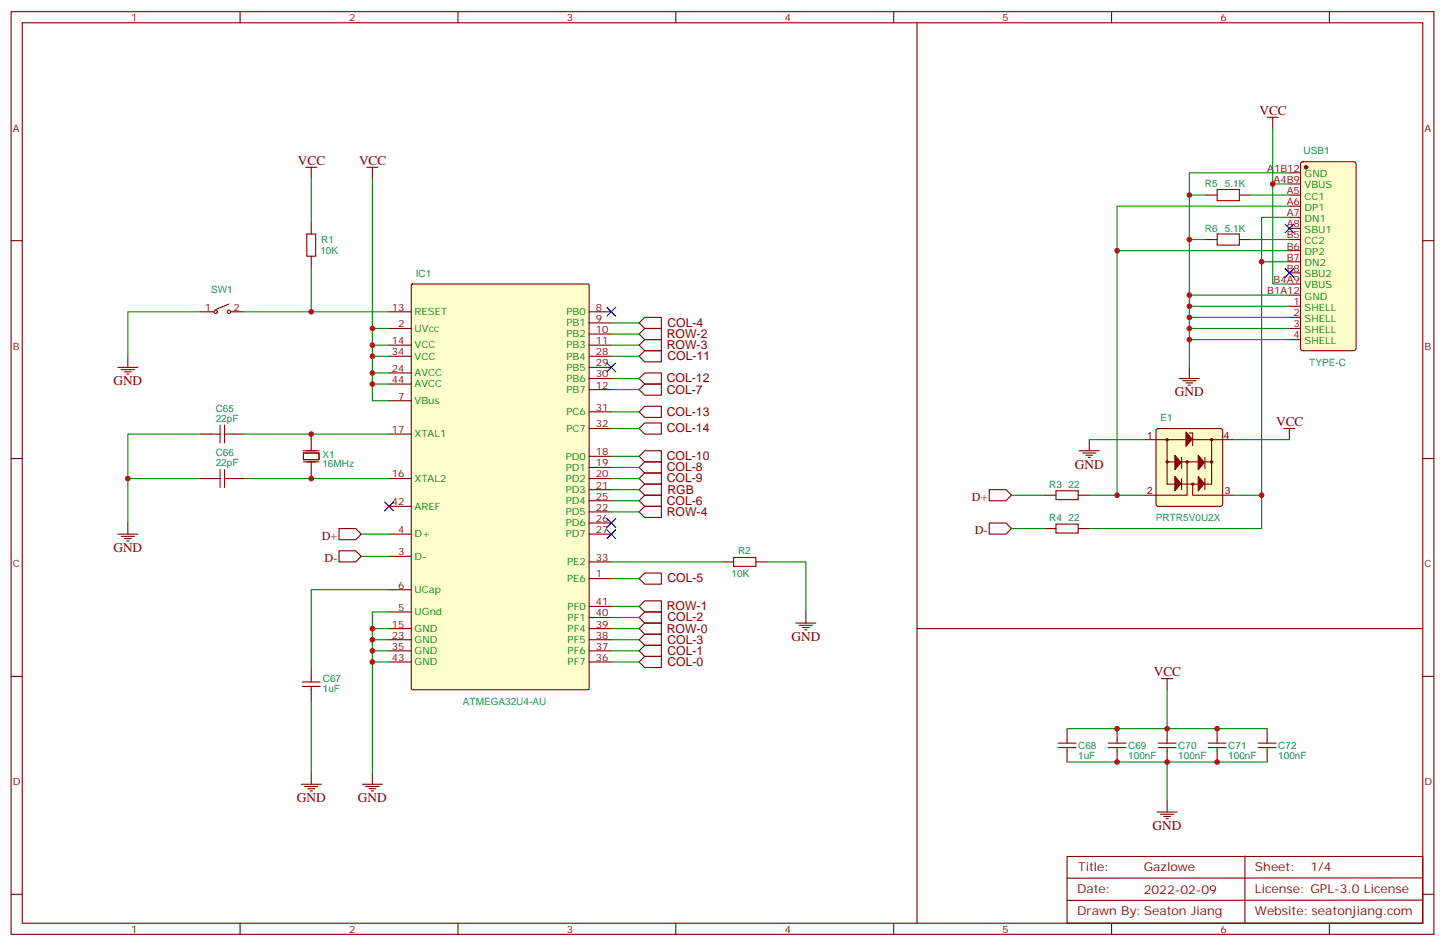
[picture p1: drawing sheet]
<svg xmlns="http://www.w3.org/2000/svg" width="459mm" height="300mm" viewBox="0 0 459 300" stroke-linecap="round" stroke-linejoin="round" font-family="sans-serif">
<path d="M291 7.2v285.8M291 199.5h160.6" fill="none" stroke="#870000" stroke-width=".35"/>
<path d="M413 51.5l.5-.2h16.2l.6 .5 .1 58.8-.5 .6-16.4 .1-.7-.5-.1-58.8z" fill="#ffc" stroke="#870000" stroke-width=".35"/>
<circle cx="414.5" cy="53.1" r=".53" fill="#870000" stroke="#870000" stroke-width=".35"/>
<g fill="none" stroke="#870000" stroke-width=".35">
<path d="M409.2 54.9h3.5M409.2 58.4h3.5M409.2 61.9h3.5M409.2 65.4h3.5M409.2 69h3.5M409.2 72.5h3.5M409.2 76h3.5M409.2 79.6h3.5M409.2 83.1h3.5M409.2 86.6h3.5M409.2 90.1h3.5M409.2 93.7h3.5"/>
<path d="M409.2 97.2h3.5M409.2 100.7h3.5M409.2 104.2h3.5M409.2 107.8h3.5"/>
</g>
<path d="M367.1 136.2l.5-.2h19.7l.5 .2 .3 .5v23.3l-.3 .5-.5 .2h-19.7l-.5-.2-.2-.5v-23.3z" fill="#ffc" stroke="#870000" stroke-width=".35"/>
<g fill="none" stroke="#870000" stroke-width=".35">
<path d="M363.4 139.5h28.2M370.4 139.5v14.1h14.1v-14.1M377.5 137.4h1v4M370.4 146.6h14.1M375 145.2v3.5M375 151.9v3.5M376.8 146.6v10.6h-13.4M378.5 153.6v3.6h13.1M382.4 145.2v3.5M382.4 151.9v3.5"/>
<circle cx="370.4" cy="139.5" r=".35"/>
<circle cx="384.5" cy="139.5" r=".35"/>
<circle cx="370.4" cy="146.6" r=".35"/>
<circle cx="376.8" cy="146.6" r=".35"/>
<circle cx="378.5" cy="153.6" r=".35"/>
<circle cx="384.5" cy="146.6" r=".35"/>
</g>
<g fill="#870000" stroke="#870000" stroke-width=".35">
<path d="M380.3 144.5l1.9 2.3-1.9 2.2z"/>
<path d="M372.9 144.5l1.9 2.3-1.9 2.2z"/>
<path d="M380.3 151.2l1.9 2.3-1.9 2.3z"/>
<path d="M376.4 137.1l2 2.3-2 2.2z"/>
<path d="M372.9 151.2l1.9 2.3-1.9 2.3z"/>
</g>
<path d="M130.6 90.3l.3-.2h55.7l.3 .2 .1 128.2-.2 .4h-55.9l-.3-.2z" fill="#ffc" stroke="#870000" stroke-width=".35"/>
<g fill="none" stroke="#870000" stroke-width=".35">
<path d="M3.5 3.7h451.6v292.8h-451.6zM7.1 7.2h444.5v285.8h-444.5zM76.2 3.7v3.5M145.3 3.7v3.5M214.5 3.7v3.5M283.6 3.7v3.5M352.8 3.7v3.5M421.9 3.7v3.5M402.2 37.2h3.5M403.9 37.2v3.5M97 53.1h3.5M98.8 53.1v3.5"/>
<path d="M116.4 53.1h3.5M118.2 53.1v3.5M3.5 76.4h3.6M98.8 70.7v3.6M382.8 61.9h3.5M382.8 76h3.5M393.3 61.9h3.6M393.3 76h3.6M451.6 76.4h3.5M63.5 99h4.2M72.7 96.5l-4.3 1.7M73.4 99h4.2"/>
<path d="M98.8 81.3v3.5M123.5 99h7M187 99h7M37.4 116.6h6.3M38.5 117.3h4.2M39.5 118h2.1M40.2 118.7h.7M40.6 113.1v3.5M123.5 104.2h7M123.5 109.5h7M123.5 113.1h7M123.5 118.4h7"/>
<path d="M187 102.5h7M187 106h7M187 109.5h7M187 113.1h7M187 116.6h7M202.8 102.5l1.8-1.8h5.3v3.5h-5.3zM202.8 106l1.8-1.8h5.3v3.6h-5.3zM202.8 109.5l1.8-1.7h5.3v3.5h-5.3zM204.6 111.3h5.3v3.5h-5.3l-1.8-1.7zM377.5 116.6v3.5M63.5 137.8h3.5M74.1 137.8h3.5"/>
<path d="M98.8 137.8v5.3M123.5 127.2h7M123.5 137.8h7M123.5 121.9h7M187 123.6h7M187 120.1h7M187 130.7h7M187 136h7M202.8 120.1l1.8-1.7h5.3v3.5h-5.3zM202.8 123.6l1.8-1.7h5.3v3.5h-5.3zM202.8 130.7l1.8-1.8h5.3v3.6h-5.3zM202.8 136l1.8-1.8h5.3v3.6h-5.3z"/>
<path d="M345.7 139.5v3.6M374.3 120.1h6.3M375.4 120.8h4.2M376.4 121.5h2.1M377.1 122.2h.7M407.5 136h3.5M409.2 136v3.5M3.5 145.5h3.6M63.5 151.9h3.5M74.1 151.9h3.5M98.8 146.6v5.3M123.5 151.9h7"/>
<path d="M187 144.8h7M187 148.3h7M187 151.9h7M187 155.4h7M187 158.9h7M202.8 144.8l1.8-1.7h5.3v3.5h-5.3zM202.8 151.9l1.8-1.8h5.3v3.5h-5.3zM202.8 148.3l1.8-1.7h5.3v3.5h-5.3zM202.8 155.4l1.8-1.8h5.3v3.6h-5.3zM202.8 158.9l1.8-1.7h5.3v3.5h-5.3zM314 155.4h5.3l1.7 1.8-1.7 1.7h-5.3zM331.6 157.2h3.5"/>
<path d="M335.1 155.8h7.1v2.8h-7.1zM342.2 157.2h3.5M342.5 143.1h6.4M343.6 143.8h4.2M344.7 144.5h2.1M345.4 145.2h.7M451.6 145.5h3.5M37.4 169.5h6.3M38.5 170.2h4.2M39.5 170.9h2.1M40.2 171.6h.7M40.6 166v3.5"/>
<path d="M107.6 167.7h5.3l1.8 1.8-1.8 1.8h-5.3zM107.6 174.8h5.3l1.8 1.8-1.8 1.7h-5.3zM123.5 169.5h7M123.5 160.7h7M123.5 176.6h7M187 178.3h7M187 162.5h7M187 166h7M187 169.5h7M202.8 162.5l1.8-1.8h5.3v3.5h-5.3zM229.3 178.3h3.5M239.9 178.3h3.5"/>
<path d="M314 166h5.3l1.7 1.7-1.7 1.8h-5.3zM331.6 167.7h3.5M335.1 166.3h7.1v2.9h-7.1zM342.2 167.7h3.5M123.5 199.5h7M123.5 187.1h7M123.5 194.2h7M187 199.5h7M187 183.6h7M187 192.4h7M187 196h7M202.8 183.6l1.8-1.7h5.3v3.5h-5.3z"/>
<path d="M202.8 192.4l1.8-1.7h5.3v3.5h-5.3zM202.8 196l1.8-1.8h5.3v3.5h-5.3zM202.8 199.5l1.8-1.8h5.3v3.6h-5.3zM252.6 197.7h6.3M253.6 198.4h4.3M254.7 199.1h2.1M255.4 199.8h.7M255.8 194.2v3.5M3.5 214.7h3.6M96 217.8h5.6M96 216.4h5.6M98.8 211.8v4.6"/>
<path d="M98.8 217.8v4.6M123.5 203h7M123.5 206.6h7M123.5 210.1h7M187 203h7M187 206.6h7M187 210.1h7M202.8 203l1.8-1.7h5.3v3.5h-5.3zM202.8 206.6l1.8-1.8h5.3v3.5h-5.3zM202.8 210.1l1.8-1.8h5.3v3.5h-5.3zM368.7 215.4h3.5M370.4 215.4v3.5"/>
<path d="M451.6 214.7h3.5M335.8 237.2h5.7M335.8 235.8h5.7M338.7 231.2v4.6M338.7 237.2v4.6M351.7 237.2h5.7M351.7 235.8h5.7M354.5 231.2v4.6M354.5 237.2v4.6M367.6 237.2h5.6M367.6 235.8h5.6M370.4 231.2v4.6"/>
<path d="M370.4 237.2v4.6M383.5 237.2h5.6M383.5 235.8h5.6M386.3 231.2v4.6M386.3 237.2v4.6M399.3 237.2h5.7M399.3 235.8h5.7M402.2 231.2v4.6M402.2 237.2v4.6M95.6 248.9h6.4M96.7 249.6h4.2M97.7 250.3h2.1"/>
<path d="M98.4 251h.7M98.8 245.4v3.5M115 248.9h6.4M116.1 249.6h4.2M117.1 250.3h2.1M117.8 251h.7M118.2 245.4v3.5M367.2 257.7h6.4M368.3 258.4h4.2M369.4 259.1h2.1M370.1 259.8h.7M370.4 254.2v3.5"/>
<path d="M338.7 271.8h112.9v21.2h-112.9zM395.1 271.6v21.2M451.4 278.6l-112.7 .1M3.5 283.8h3.6M76.2 293v3.5M145.3 293v3.5M214.5 293v3.5M283.6 293v3.5M352.8 293v3.5M421.9 293v3.5M451.4 285.7h-112.7M451.6 283.8h3.5"/>
<circle cx="68.4" cy="99" r=".53"/>
<circle cx="72.7" cy="99" r=".53"/>
</g>
<path d="M97.4 74.3h2.8v7h-2.8zM386.3 60.1h7v3.6h-7zM386.3 74.3h7v3.5h-7zM67 137.8h2.8M69.8 134.9v5.7M71.3 134.9v5.7M71.3 137.8h2.8M67 151.9h2.8M69.8 149v5.7M71.3 149v5.7M71.3 151.9h2.8M232.8 176.9h7.1v2.8h-7.1z" fill="none" stroke="#a10000" stroke-width=".35"/>
<path d="M96.3 143.8h4.9v2.1h-4.9zM96.3 146.6h4.9M96.3 143.1h4.9" fill="none" stroke="#871200" stroke-width=".35"/>
<g fill="none" stroke="#008700" stroke-width=".35">
<path d="M98.8 56.6v14.1M118.2 56.6v47.6h5.3M403.9 40.7v17.7h5.3M403.9 58.4v31.7h5.3M409.2 54.9h-31.7v7M382.8 76h-5.3v40.6M382.8 61.9h-5.3v14.1M396.9 61.9h12.3M396.9 76h12.3M409.2 69h-8.8v88.2M409.2 79.6h-54.7v77.6M409.2 65.4h-54.7v14.2"/>
<path d="M63.5 99h-22.9v14.1M77.6 99h21.2M98.8 84.8v14.2h24.7M377.5 97.2h31.7M377.5 93.7h31.7M400.4 83.1h8.8M118.2 104.2v5.3h5.3M118.2 109.5v3.6h5.3M118.2 113.1v5.3h5.3M118.2 118.4v3.5h5.3M194 102.5h8.8M194 106h8.8"/>
<path d="M194 109.5h8.8M194 113.1h8.8M377.5 107.8h31.7M377.5 104.2h31.7M377.5 100.7h31.7M63.5 137.8h-22.9v14.1M77.6 137.8h45.9M118.2 121.9v5.3h5.3M194 120.1h8.8M194 123.6h8.8M194 130.7h8.8M194 136h8.8"/>
<path d="M345.7 139.5h17.7M391.6 139.5h17.6M63.5 151.9h-22.9v14.1M77.6 151.9h45.9M194 151.9h8.8M194 144.8h8.8M194 148.3h8.8M194 155.4h8.8M194 158.9h8.8M321 157.2h10.6M345.7 157.2h17.7M391.6 157.2h8.8v10.5h-54.7"/>
<path d="M114.7 176.6h8.8M114.7 169.5h8.8M194 178.3h35.3M194 162.5h8.8M243.4 178.3h12.4v15.9M321 167.7h10.6M118.2 199.5h5.3M123.5 187.1h-24.7v24.7M123.5 194.2h-5.3v51.2M194 199.5h8.8M194 183.6h8.8M194 192.4h8.8"/>
<path d="M194 196h8.8M118.2 203h5.3M118.2 206.6h5.3M118.2 210.1h5.3M194 203h8.8M194 206.6h8.8M194 210.1h8.8M370.4 218.9v12.3M98.8 222.4v23M338.7 231.2h63.5M338.7 241.8h63.5M370.4 241.8v12.4"/>
</g>
<g fill="#c00">
<circle cx="118.2" cy="104.2" r=".88"/>
<circle cx="118.2" cy="109.5" r=".88"/>
<circle cx="118.2" cy="113.1" r=".88"/>
<circle cx="118.2" cy="118.4" r=".88"/>
<circle cx="118.2" cy="121.9" r=".88"/>
<circle cx="98.8" cy="99" r=".88"/>
<circle cx="98.8" cy="137.8" r=".88"/>
<circle cx="98.8" cy="151.9" r=".88"/>
<circle cx="118.2" cy="199.5" r=".88"/>
<circle cx="118.2" cy="203" r=".88"/>
<circle cx="118.2" cy="206.6" r=".88"/>
<circle cx="118.2" cy="210.1" r=".88"/>
<circle cx="40.6" cy="151.9" r=".88"/>
<circle cx="403.9" cy="58.4" r=".88"/>
<circle cx="400.4" cy="157.2" r=".88"/>
<circle cx="400.4" cy="83.1" r=".88"/>
<circle cx="354.5" cy="157.2" r=".88"/>
<circle cx="354.5" cy="79.6" r=".88"/>
<circle cx="377.5" cy="61.9" r=".88"/>
<circle cx="377.5" cy="76" r=".88"/>
<circle cx="377.5" cy="107.8" r=".88"/>
<circle cx="377.5" cy="104.2" r=".88"/>
<circle cx="377.5" cy="100.7" r=".88"/>
<circle cx="377.5" cy="97.2" r=".88"/>
<circle cx="377.5" cy="93.7" r=".88"/>
<circle cx="354.5" cy="231.2" r=".88"/>
<circle cx="370.4" cy="231.2" r=".88"/>
<circle cx="386.3" cy="231.2" r=".88"/>
<circle cx="354.5" cy="241.8" r=".88"/>
<circle cx="386.3" cy="241.8" r=".88"/>
<circle cx="370.4" cy="241.8" r=".88"/>
</g>
<g fill="none" stroke="#00c" stroke-width=".35">
<path d="M407.8 71.1l2.8 2.8M410.6 71.1l-2.8 2.8M192.6 97.5l2.8 2.9M195.4 97.5l-2.8 2.9M407.8 85.2l2.8 2.8M410.6 85.2l-2.8 2.8M192.6 115.2l2.8 2.8M195.4 115.2l-2.8 2.8M122.1 159.3l2.8 2.8M124.9 159.3l-2.8 2.8M192.6 164.6l2.8 2.8M192.6 168.1l2.8 2.8"/>
<path d="M195.4 164.6l-2.8 2.8M195.4 168.1l-2.8 2.8"/>
</g>
<g font-size="4.2" fill="#880001">
<text x="399.7" y="36.5">VCC</text>
<text x="94.5" y="52.4">VCC</text>
<text x="113.9" y="52.4">VCC</text>
<text x="36" y="122.2">GND</text>
<text x="372.9" y="125.8">GND</text>
<text x="405" y="135.3">VCC</text>
<text x="341.1" y="148.7">GND</text>
<text x="36" y="175.2">GND</text>
<text x="251.2" y="203.4">GND</text>
<text x="366.2" y="214.7">VCC</text>
<text x="94.2" y="254.5">GND</text>
<text x="113.6" y="254.5">GND</text>
<text x="365.8" y="263.3">GND</text>
</g>
<g font-size="3.9" fill="#880001">
<text x="211.6" y="107.2">ROW-2</text>
<text x="211.8" y="103.7">COL-4</text>
<text x="211.6" y="110.8">ROW-3</text>
<text x="211.8" y="114.3">COL-11</text>
<text x="211.6" y="124.9">COL-7</text>
<text x="211.6" y="121.4">COL-12</text>
<text x="211.6" y="131.9">COL-13</text>
<text x="211.6" y="137.2">COL-14</text>
<text x="211.6" y="146.1">COL-10</text>
<text x="211.6" y="149.6">COL-8</text>
<text x="211.6" y="153.1">COL-9</text>
<text x="211.6" y="160.2">COL-6</text>
<text x="211.8" y="156.6">RGB</text>
<text x="308.5" y="158.9">D+</text>
<text x="211.6" y="163.7">ROW-4</text>
<text x="102.1" y="171.3">D+</text>
<text x="309.4" y="169.5">D-</text>
<text x="103" y="178.3">D-</text>
<text x="211.8" y="184.8">COL-5</text>
<text x="211.6" y="193.7">ROW-1</text>
<text x="211.8" y="197.2">COL-2</text>
<text x="211.6" y="200.7">ROW-0</text>
<text x="211.8" y="204.3">COL-3</text>
<text x="211.8" y="207.8">COL-1</text>
<text x="211.8" y="211.3">COL-0</text>
<text x="363" y="276.4">Gazlowe</text>
<text x="398.3" y="276.4">Sheet:</text>
<text x="415.9" y="276.4">1/4</text>
<text x="341.8" y="283.5">Date:</text>
<text x="363" y="283.8">2022-02-09</text>
<text x="398.3" y="283.5">License: GPL-3.0 License</text>
<text x="341.8" y="290.5">Drawn By:Seaton Jiang</text>
<text x="398.3" y="290.5">Website: seatonjiang.com</text>
</g>
<text font-size="3.9" fill="#800" x="342.2" y="276.4">Title:</text>
<g font-size="3.2" fill="#800">
<text x="41.6" y="6.7">1</text>
<text x="110.8" y="6.7">2</text>
<text x="179.9" y="6.7">3</text>
<text x="249.1" y="6.7">4</text>
<text x="318.2" y="6.7">5</text>
<text x="387.3" y="6.7">6</text>
<text x="4.1" y="41.8">A</text>
<text x="452.1" y="41.8">A</text>
<text x="124.4" y="98.6">13</text>
<text x="189.1" y="98.6">8</text>
<text x="126.4" y="103.9">2</text>
<text x="189.1" y="102.1">9</text>
<text x="189.1" y="105.7">10</text>
<text x="4.1" y="110.9">B</text>
<text x="124.4" y="109.2">14</text>
<text x="124.4" y="112.7">34</text>
<text x="189.1" y="109.2">11</text>
<text x="189.1" y="112.7">28</text>
<text x="452.1" y="110.9">B</text>
<text x="124.4" y="118">24</text>
<text x="189.1" y="116.2">29</text>
<text x="189.1" y="119.8">30</text>
<text x="124.4" y="121.5">44</text>
<text x="189.1" y="123.3">12</text>
<text x="126.4" y="126.8">7</text>
<text x="189.1" y="130.4">31</text>
<text x="124.4" y="137.4">17</text>
<text x="189.1" y="135.6">32</text>
<text x="364.1" y="139.2">1</text>
<text x="388.4" y="139.2">4</text>
<text x="189.1" y="144.5">18</text>
<text x="189.1" y="148">19</text>
<text x="124.4" y="151.5">16</text>
<text x="189.1" y="151.5">20</text>
<text x="189.1" y="155">21</text>
<text x="124.4" y="160.3">42</text>
<text x="189.1" y="158.6">25</text>
<text x="364.1" y="156.8">2</text>
<text x="388.8" y="156.8">3</text>
<text x="189.1" y="162.1">22</text>
<text x="189.1" y="165.6">26</text>
<text x="126.4" y="169.2">4</text>
<text x="189.1" y="169.2">27</text>
<text x="126.4" y="176.2">3</text>
<text x="189.1" y="178">33</text>
<text x="4.1" y="180.1">C</text>
<text x="189.1" y="183.3">1</text>
<text x="452.1" y="180.1">C</text>
<text x="126.4" y="186.8">6</text>
<text x="126.4" y="193.9">5</text>
<text x="189.1" y="192.1">41</text>
<text x="189.1" y="195.6">40</text>
<text x="124.4" y="202.7">23</text>
<text x="124.4" y="199.1">15</text>
<text x="189.1" y="199.1">39</text>
<text x="189.1" y="202.7">38</text>
<text x="124.4" y="206.2">35</text>
<text x="124.4" y="209.7">43</text>
<text x="189.1" y="206.2">37</text>
<text x="189.1" y="209.7">36</text>
<text x="4.1" y="249.2">D</text>
<text x="452.1" y="249.2">D</text>
<text x="41.6" y="296">1</text>
<text x="110.8" y="296">2</text>
<text x="179.9" y="296">3</text>
<text x="249.1" y="296">4</text>
<text x="318.2" y="296">5</text>
<text x="387.3" y="296">6</text>
</g>
<g font-size="3.2" fill="#008484">
<text x="413.7" y="49">USB1</text>
<text x="382.4" y="59.5">R5</text>
<text x="388.7" y="59.5">5.1K</text>
<text x="102" y="77.2">R1</text>
<text x="382.4" y="73.6">R6</text>
<text x="388.7" y="73.6">5.1K</text>
<text x="101.7" y="80.7">10K</text>
<text x="131.9" y="87.8">IC1</text>
<text x="67" y="93.1">SW1</text>
<text x="415.5" y="116">TYPE-C</text>
<text x="68.4" y="130.7">C65</text>
<text x="68.4" y="133.9">22pF</text>
<text x="368.3" y="133.6">E1</text>
<text x="68.4" y="148">22pF</text>
<text x="68.4" y="144.8">C66</text>
<text x="102.3" y="148.3">16MHz</text>
<text x="102.3" y="145.3">X1</text>
<text x="333" y="154.8">R3</text>
<text x="339.1" y="154.8">22</text>
<text x="333" y="165.3">R4</text>
<text x="339.1" y="165.3">22</text>
<text x="366.9" y="165.4">PRTR5V0U2X</text>
<text x="234.3" y="175.9">R2</text>
<text x="232.2" y="183">10K</text>
<text x="102.5" y="219.7">1uF</text>
<text x="102.5" y="216.5">C67</text>
<text x="146.9" y="223.6">ATMEGA32U4-AU</text>
<text x="342.2" y="237.7">C68</text>
<text x="358.1" y="237.7">C69</text>
<text x="373.9" y="237.7">C70</text>
<text x="389.8" y="237.7">C71</text>
<text x="405.7" y="237.7">C72</text>
<text x="342.2" y="240.8">1uF</text>
<text x="358.1" y="240.8">100nF</text>
<text x="373.9" y="240.8">100nF</text>
<text x="389.8" y="240.8">100nF</text>
<text x="405.7" y="240.8">100nF</text>
</g>
<g font-size="3.2" fill="#880001">
<text x="402.2" y="54.5">A1B12</text>
<text x="404.2" y="58">A4B9</text>
<text x="408.4" y="61.6">A5</text>
<text x="408.4" y="65.1">A6</text>
<text x="408.4" y="68.6">A7</text>
<text x="408.4" y="75.7">B5</text>
<text x="408.4" y="72.1">A8</text>
<text x="408.4" y="79.2">B6</text>
<text x="408.4" y="82.7">B7</text>
<text x="404.2" y="89.8">B4A9</text>
<text x="408.4" y="86.3">B8</text>
<text x="402.2" y="93.3">B1A12</text>
<text x="65" y="98.6">1</text>
<text x="74.1" y="98.6">2</text>
<text x="410.6" y="96.8">1</text>
<text x="410.6" y="100.4">2</text>
<text x="410.6" y="103.9">3</text>
<text x="410.6" y="107.4">4</text>
</g>
<g font-size="3.2" fill="#008400">
<text x="414.1" y="56.3">GND</text>
<text x="414.1" y="59.8">VBUS</text>
<text x="414.1" y="63.3">CC1</text>
<text x="414.1" y="66.9">DP1</text>
<text x="414.1" y="70.4">DN1</text>
<text x="414.1" y="73.9">SBU1</text>
<text x="414.1" y="77.4">CC2</text>
<text x="414.1" y="81">DP2</text>
<text x="414.1" y="84.5">DN2</text>
<text x="414.1" y="88">SBU2</text>
<text x="414.1" y="91.5">VBUS</text>
<text x="414.1" y="95.1">GND</text>
<text x="131.6" y="100">RESET</text>
<text x="179.8" y="100">PB0</text>
<text x="414.1" y="98.6">SHELL</text>
<text x="131.6" y="105.3">UVcc</text>
<text x="179.8" y="103.5">PB1</text>
<text x="179.8" y="107.1">PB2</text>
<text x="414.1" y="102.1">SHELL</text>
<text x="414.1" y="105.7">SHELL</text>
<text x="131.6" y="110.6">VCC</text>
<text x="179.8" y="110.6">PB3</text>
<text x="414.1" y="109.2">SHELL</text>
<text x="131.6" y="114.1">VCC</text>
<text x="131.6" y="119.4">AVCC</text>
<text x="179.8" y="114.1">PB4</text>
<text x="179.8" y="117.7">PB5</text>
<text x="131.6" y="122.9">AVCC</text>
<text x="179.8" y="124.7">PB7</text>
<text x="179.8" y="121.2">PB6</text>
<text x="131.6" y="128.2">VBus</text>
<text x="179.8" y="131.8">PC6</text>
<text x="179.8" y="137.1">PC7</text>
<text x="131.6" y="138.8">XTAL1</text>
<text x="179.5" y="145.9">PD0</text>
<text x="179.5" y="149.4">PD1</text>
<text x="131.6" y="152.9">XTAL2</text>
<text x="179.5" y="152.9">PD2</text>
<text x="131.6" y="161.7">AREF</text>
<text x="179.5" y="156.5">PD3</text>
<text x="179.5" y="160">PD4</text>
<text x="179.5" y="163.5">PD5</text>
<text x="179.5" y="167">PD6</text>
<text x="131.6" y="170.6">D+</text>
<text x="179.5" y="170.6">PD7</text>
<text x="131.6" y="177.6">D-</text>
<text x="180" y="179.4">PE2</text>
<text x="180" y="184.7">PE6</text>
<text x="131.6" y="188.2">UCap</text>
<text x="131.6" y="195.3">UGnd</text>
<text x="180.2" y="193.5">PF0</text>
<text x="180.2" y="197">PF1</text>
<text x="131.6" y="200.6">GND</text>
<text x="180.2" y="200.6">PF4</text>
<text x="131.6" y="204.1">GND</text>
<text x="131.6" y="207.6">GND</text>
<text x="180.2" y="204.1">PF5</text>
<text x="180.2" y="207.6">PF6</text>
<text x="131.6" y="211.1">GND</text>
<text x="180.2" y="211.1">PF7</text>
</g>
</svg>
